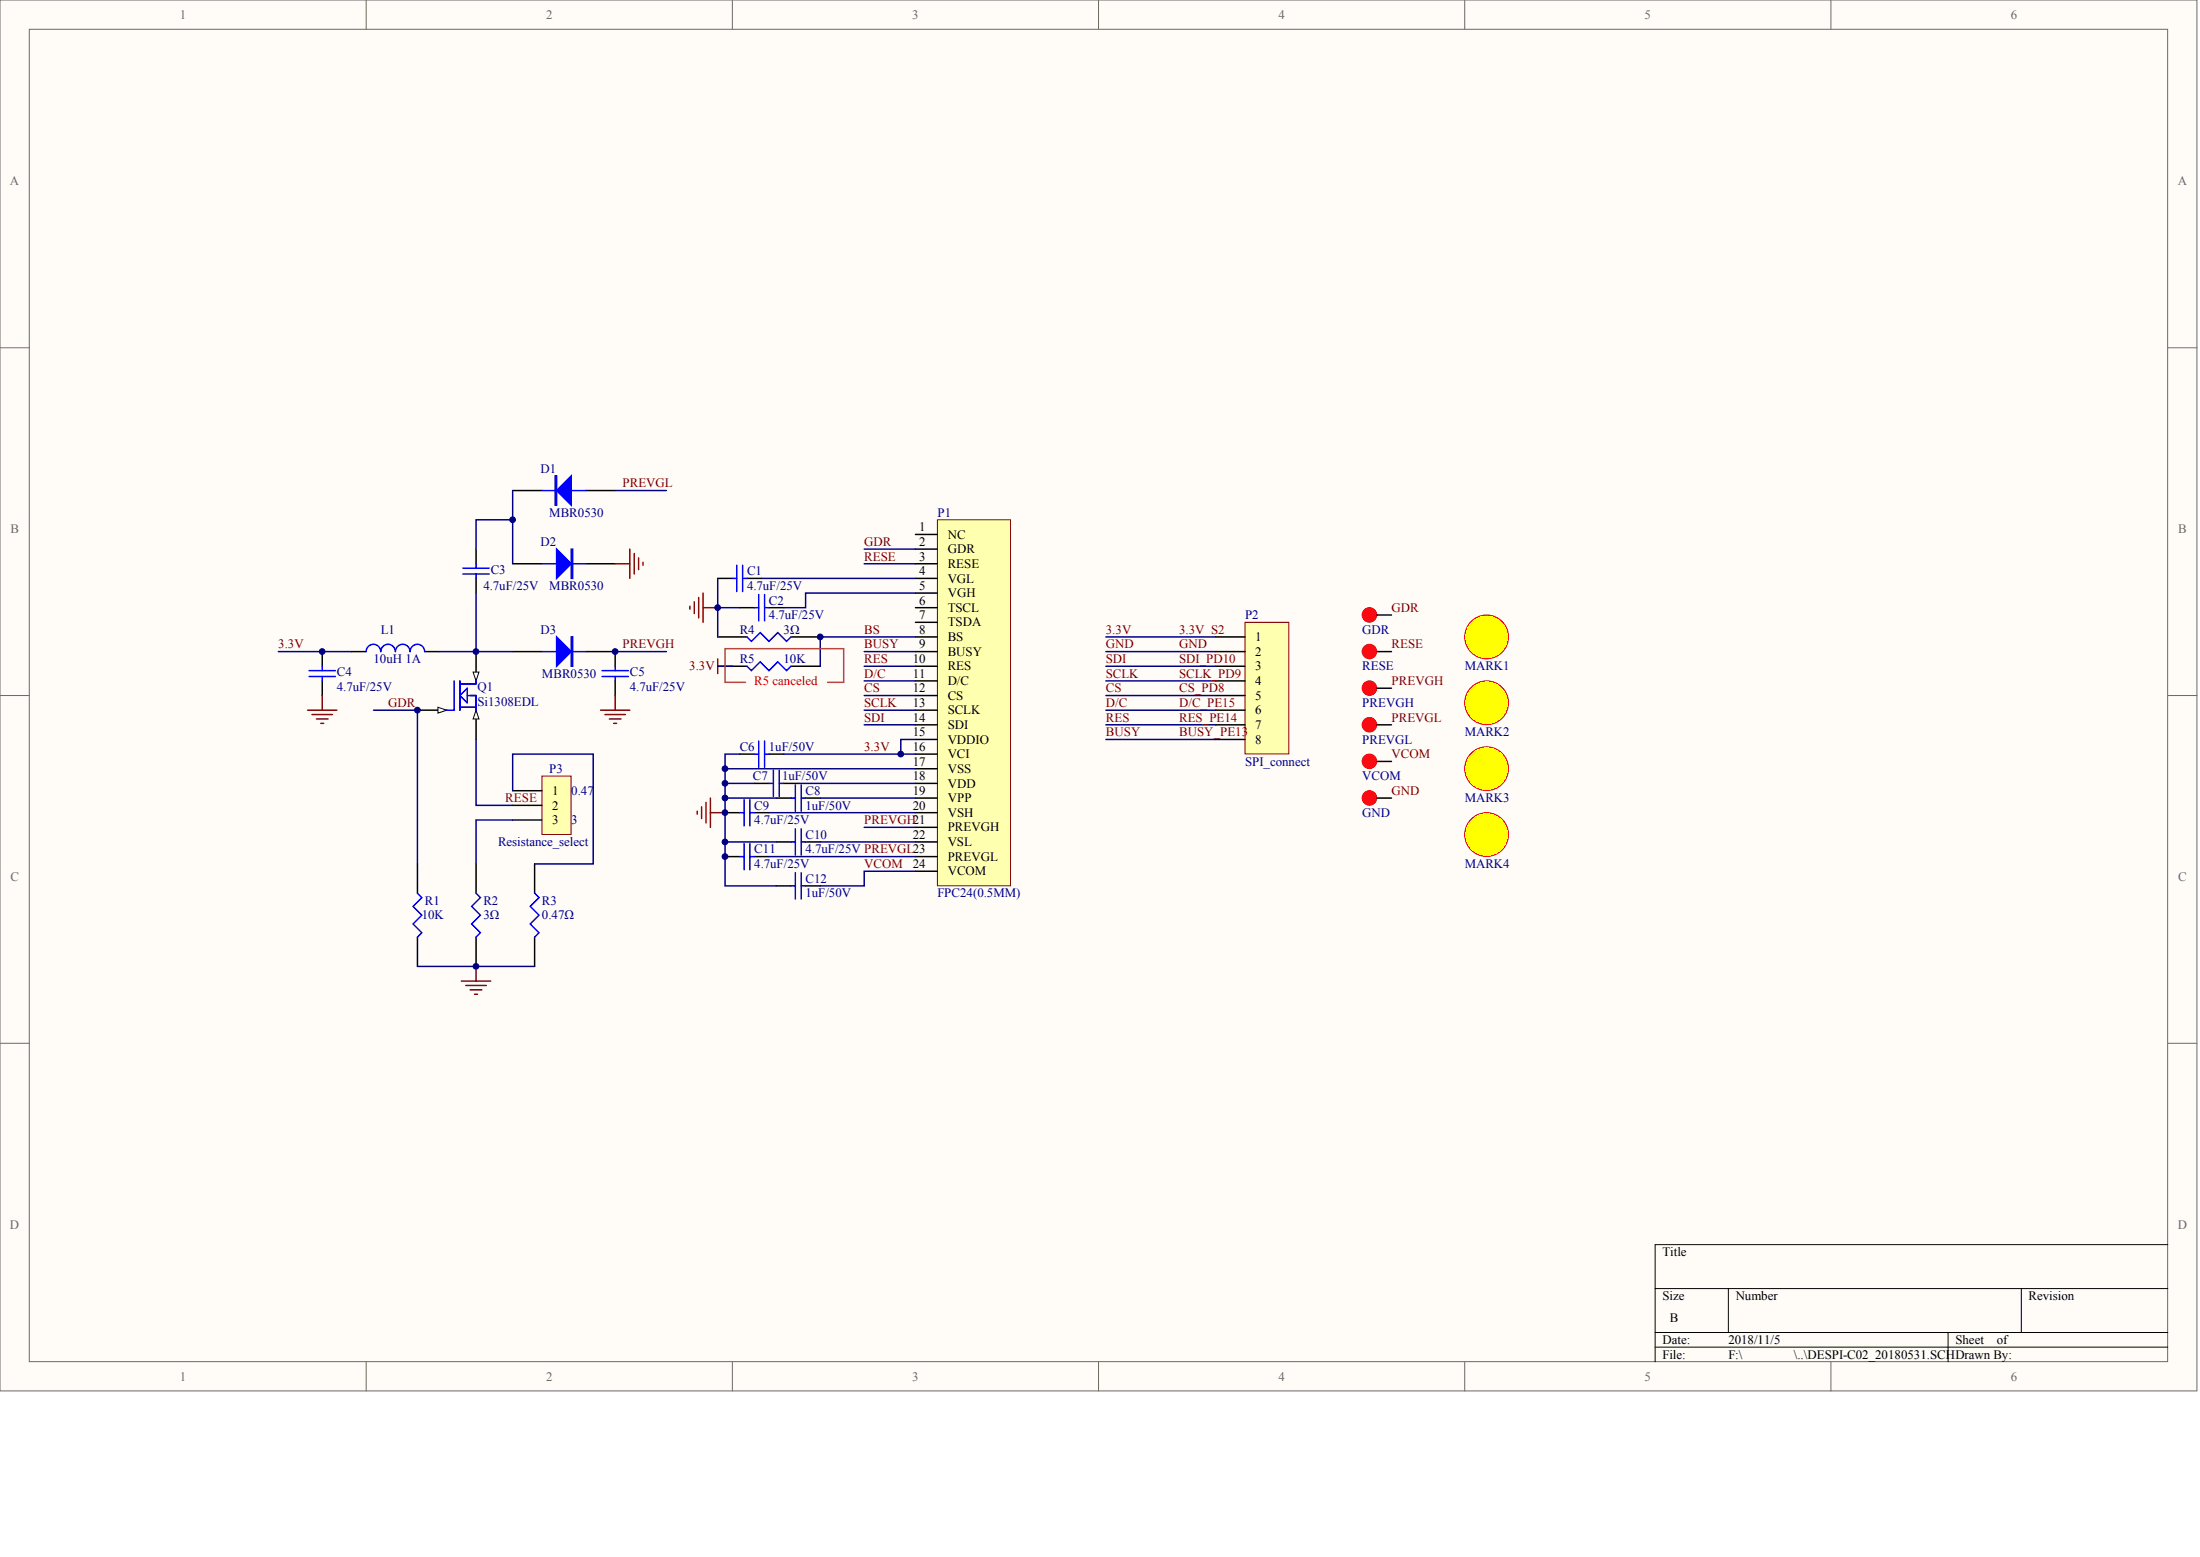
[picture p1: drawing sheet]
<svg xmlns="http://www.w3.org/2000/svg" width="840mm" height="594mm" viewBox="0 0 840 594" stroke-linecap="round" stroke-linejoin="round" font-family="sans-serif">
<g fill="#fffcf8" stroke="#696969" stroke-width=".38">
<path d="M0 0h838.4v530.7h-838.4z"/>
<path d="M11.2 11.2h816.1v508.3h-816.1z"/>
</g>
<g fill="none" stroke="#696969" stroke-width=".38">
<path d="M139.7 0v11.2M279.5 0v11.2M419.2 0v11.2M559 0v11.2M698.7 0v11.2M0 132.7h11.2M827.3 132.7h11.2M0 265.4h11.2M827.3 265.4h11.2M0 398.1h11.2M827.3 398.1h11.2M139.7 519.6v11.2"/>
<path d="M279.5 519.6v11.2M419.2 519.6v11.2M559 519.6v11.2M698.7 519.6v11.2"/>
</g>
<path d="M827.3 474.9h-195.6v44.7M631.7 491.7h195.6M659.6 491.7v16.7M771.4 491.7v16.7M631.7 508.4h195.6M631.7 514h195.6M743.5 508.4v11.2" fill="none" stroke="#000" stroke-width=".38"/>
<g fill="none" stroke="#000" stroke-width=".56">
<path d="M181.7 209.5v5.6M181.7 220.7v5.6M273.9 220.7h5.6M282.3 231.9h5.6M285.1 220.7h5.6M293.5 231.9h5.6M123 248.6v5.6M123 259.8v5.6M234.8 248.6v5.6M234.8 259.8v5.6M282.3 287.7h5.6M293.5 287.7h5.6"/>
<path d="M276.7 310.1h5.6M287.9 310.1h5.6M296.3 304.5h5.6M307.4 304.5h5.6M276.7 326.8h5.6M287.9 326.8h5.6M296.3 321.3h5.6M296.3 338h5.6M307.4 321.3h5.6M307.4 338h5.6"/>
</g>
<g fill="none" stroke="#00f" stroke-width=".56">
<path d="M176.6 216.8h10.1M176.6 219h10.1M181.7 215.1v1.7M181.7 219v1.7M281.2 215.7v10M283.4 215.7v10M279.5 220.7h1.7M283.4 220.7h1.7M287.9 231.9h1.7M289.6 226.8v10.1M291.8 231.9h1.7M291.8 226.8v10.1"/>
<path d="M117.9 255.9h10.1M117.9 258.1h10.1M123 254.2v1.7M123 258.1v1.7M229.7 255.9h10.1M229.7 258.1h10.1M234.8 254.2v1.7M234.8 258.1v1.7M287.9 287.7h1.7M289.6 282.7v10.1M291.8 282.7v10.1M291.8 287.7h1.7"/>
<path d="M303.5 299.5v10M305.8 299.5v10M282.3 310.1h1.7M284 305.1v10M286.2 310.1h1.7M286.2 305.1v10M301.9 304.5h1.6M303.5 316.2v10.1M305.8 304.5h1.6M305.8 316.2v10.1M282.3 326.8h1.7M284 321.8v10.1"/>
<path d="M286.2 321.8v10.1M286.2 326.8h1.7M301.9 321.3h1.6M301.9 338h1.6M303.5 333v10M305.8 333v10M305.8 321.3h1.6M305.8 338h1.6"/>
</g>
<path d="M263.3 231.3v1.1M265 229.6v4.5M266.6 228v7.8M268.3 226.3v11.1M268.3 231.9h5.6" fill="none" stroke="#800000" stroke-width=".56"/>
<path d="M357.8 198.3h27.9v139.7h-27.9z" fill="#ffffb0" stroke="#800000" stroke-width=".38"/>
<g fill="none" stroke="#000" stroke-width=".56">
<path d="M349.4 215.1h8.4M349.4 209.5h8.4M349.4 203.9h8.4M349.4 237.4h8.4M349.4 231.9h8.4M349.4 226.3h8.4M349.4 220.7h8.4M195.6 248.6h11.2M223.6 248.6h11.2M349.4 259.8h8.4M349.4 254.2h8.4M349.4 248.6h8.4"/>
<path d="M349.4 243h8.4M159.3 271h11.2M349.4 276.6h8.4M349.4 271h8.4M349.4 265.4h8.4M349.4 298.9h8.4M349.4 293.3h8.4M349.4 287.7h8.4M349.4 282.1h8.4M349.4 315.7h8.4M349.4 310.1h8.4M349.4 304.5h8.4"/>
<path d="M349.4 332.4h8.4M349.4 326.8h8.4M349.4 321.3h8.4"/>
</g>
<path d="M329.8 209.5h19.6M329.8 215.1h19.6M273.9 220.7v11.2h8.4M329.8 315.7h19.6M276.7 321.3h19.6" fill="none" stroke="#000080" stroke-width=".56"/>
<path d="M266.1 309.5v1.1M267.8 307.8v4.5M269.4 306.2v7.8M271.1 304.5v11.2M271.1 310.1h5.6" fill="none" stroke="#800000" stroke-width=".56"/>
<path d="M206.8 248.6h16.8" fill="none" stroke="#00f" stroke-width=".56"/>
<g fill="#00f" stroke="#00f" stroke-width=".56">
<path d="M212.4 243l5.6 5.6-5.6 5.6z"/>
<path d="M218 243h.6v11.2h-.6z" fill-rule="evenodd"/>
</g>
<path d="M167.1 269.9l3.4 1.1-3.4 1.1z" fill="#fffcf8" stroke="#000" stroke-width=".38"/>
<path d="M181.7 248.6v11.2" fill="none" stroke="#000" stroke-width=".56"/>
<path d="M180.6 256.4h2.2l-1.1 3.4z" fill="#fffcf8" stroke="#000" stroke-width=".38"/>
<path d="M181.7 271v11.1" fill="none" stroke="#000" stroke-width=".56"/>
<path d="M181.7 271l1.1 3.3h-2.2z" fill="#fffcf8" stroke="#000" stroke-width=".38"/>
<g fill="none" stroke="#00f" stroke-width=".56">
<path d="M206.8 187.2h16.8M206.8 215.1h16.8M150.9 248.6a2.79 2.79 0 0 0-2.8-2.8 2.79 2.79 0 0 0-2.8 2.8 2.77 2.77 0 0 0-2.8-2.8 2.77 2.77 0 0 0-2.8 2.8M162.1 248.6a2.79 2.79 0 0 0-2.8-2.8 2.79 2.79 0 0 0-2.8 2.8 2.77 2.77 0 0 0-2.8-2.8 2.77 2.77 0 0 0-2.8 2.8M173.3 259.8v11.2h-2.8M175.5 259.8v11.2M181.7 259.8v1.1h-6.2M175.5 269.9h6.2M175.5 265.4l2.8-2.8v5.6zM178.3 265.4h3.4v5.6M293.5 298.9h1.7M295.2 293.9v10"/>
<path d="M297.4 298.9h1.7M297.4 293.9v10M159.3 340.8l1.7 1.7-3.4 3.3 3.4 3.4-3.4 3.3 3.4 3.4-1.7 1.7M181.7 340.8l1.7 1.7-3.4 3.3 3.4 3.4-3.4 3.3 3.4 3.4-1.7 1.7"/>
</g>
<g fill="none" stroke="#000080" stroke-width=".56">
<path d="M195.6 198.3h-13.9v11.2M195.6 187.2v27.9M234.8 187.2h19.5M181.7 226.3v22.3M290.7 220.7h58.7M349.4 226.3h-42v5.6h-8.3M106.2 248.6h28M167.7 248.6h27.9M142.5 271h16.8v58.6M304.7 298.9h44.7M293.5 310.1h55.9M313 304.5h36.4"/>
<path d="M293.5 326.8h55.9M313 321.3h36.4M349.4 332.4h-19.6v5.6h-16.8"/>
</g>
<path d="M195.6 187.2h11.2M223.6 187.2h11.2M195.6 215.1h11.2M223.6 215.1h11.2M134.2 248.6h5.5M162.1 248.6h5.6M287.9 298.9h5.6M299.1 298.9h5.6M159.3 329.6v11.2M181.7 329.6v11.2M159.3 357.6v11.1M181.7 357.6v11.1" fill="none" stroke="#000" stroke-width=".56"/>
<g fill="none" stroke="#800000" stroke-width=".56">
<path d="M234.8 215.1h5.6M240.4 209.5v11.2M242 211.2v7.8M243.7 212.9v4.4M245.4 214.5v1.2M117.4 271h11.2M119.1 272.6h7.8M120.7 274.3h4.5M122.4 276h1.1M123 265.4v5.6M229.2 271h11.2M230.9 272.6h7.8"/>
<path d="M232.5 274.3h4.5M234.2 276h1.1M234.8 265.4v5.6M176.1 374.3h11.2M177.8 376h7.8M179.4 377.7h4.5M181.1 379.4h1.1M181.7 368.7v5.6"/>
</g>
<g fill="#00f" stroke="#00f" stroke-width=".56">
<path d="M212.4 209.5l5.6 5.6-5.6 5.6z"/>
<path d="M212.4 187.2l5.6-5.6v11.2z"/>
<path d="M218 209.5h.6v11.2h-.6z" fill-rule="evenodd"/>
<path d="M211.9 181.6h.5v11.2h-.5z" fill-rule="evenodd"/>
</g>
<path d="M206.8 296.1h11.2v22.3h-11.2z" fill="#ffffb0" stroke="#800000" stroke-width=".38"/>
<path d="M195.6 301.7h11.2M195.6 307.3h11.2M195.6 312.9h11.2M204 329.6v11.2M204 357.6v11.1" fill="none" stroke="#000" stroke-width=".56"/>
<path d="M204 340.8l1.7 1.7-3.3 3.3 3.3 3.4-3.3 3.3 3.3 3.4-1.7 1.7" fill="none" stroke="#00f" stroke-width=".56"/>
<path d="M329.8 248.6h19.6M329.8 254.2h19.6M329.8 259.8h19.6M329.8 265.4h19.6M329.8 271h19.6M329.8 276.6h19.6M181.7 282.1v25.2h13.9M195.6 312.9h-13.9v16.7M195.6 301.7v-14h30.8v41.9h-22.4M159.3 368.7h44.7" fill="none" stroke="#000080" stroke-width=".56"/>
<path d="M475.1 237.4h16.8v50.3h-16.8z" fill="#ffffb0" stroke="#800000" stroke-width=".38"/>
<path d="M464 243h11.1M464 248.6h11.1M464 254.2h11.1M464 259.8h11.1M464 265.4h11.1M464 271h11.1M464 276.6h11.1M464 282.1h11.1" fill="none" stroke="#000" stroke-width=".56"/>
<path d="M422 243h42M422 248.6h42M422 254.2h42M422 259.8h42M422 265.4h42M422 271h42M422 276.6h42M422 282.1h42" fill="none" stroke="#000080" stroke-width=".56"/>
<g fill="#ff0" stroke="#f00" stroke-width=".38">
<circle cx="567.4" cy="243" r="8.4"/>
<circle cx="567.4" cy="268.2" r="8.4"/>
</g>
<g fill="#f00" stroke="#f00" stroke-width=".38">
<circle cx="522.6" cy="234.6" r="2.77"/>
<circle cx="522.6" cy="248.6" r="2.77"/>
<circle cx="522.6" cy="262.6" r="2.77"/>
<circle cx="522.6" cy="276.5" r="2.77"/>
<circle cx="522.6" cy="290.5" r="2.77"/>
<circle cx="522.6" cy="304.5" r="2.77"/>
</g>
<path d="M525.5 234.7h5.5M273.9 254.2h11.2M273.9 243h11.2M301.9 254.2h11.1M301.9 243h11.1M525.5 248.6h5.5M525.5 262.6h5.5M525.5 276.6h5.5M525.5 290.5h5.5M525.5 304.5h5.5" fill="none" stroke="#000" stroke-width=".56"/>
<path d="M285.1 254.2l1.7 1.7 3.3-3.4 3.4 3.4 3.3-3.4 3.4 3.4 1.7-1.7M285.1 243l1.7 1.7 3.3-3.3 3.4 3.3 3.3-3.3 3.4 3.3 1.7-1.7" fill="none" stroke="#00f" stroke-width=".56"/>
<path d="M273.9 251.4v5.6M273.9 254.2h5.6" fill="none" stroke="#800000" stroke-width=".56"/>
<path d="M273.9 231.9v11.1M234.8 248.6h19.5M273.9 254.2h5.6M349.4 243h-36.4v11.2M276.7 293.3h72.7M276.7 298.9h11.2M282.3 287.7h-5.6v50.3h19.6M343.8 287.7h5.6M349.4 282.1h-5.6v5.6h-44.7M276.7 304.5h19.6" fill="none" stroke="#000080" stroke-width=".56"/>
<g fill="#ff0" stroke="#f00" stroke-width=".38">
<circle cx="567.4" cy="293.3" r="8.4"/>
<circle cx="567.4" cy="318.4" r="8.4"/>
</g>
<path d="M284.5 260.4h-7.8v-12.9h45.3v12.9h-6.2" fill="none" stroke="#da2467" stroke-width=".56"/>
<g fill="#000080" stroke="#000080" stroke-width=".38">
<circle cx="123" cy="248.6" r="1.09"/>
<circle cx="159.3" cy="270.9" r="1.09"/>
<circle cx="181.6" cy="368.7" r="1.09"/>
<circle cx="181.6" cy="248.6" r="1.09"/>
<circle cx="195.6" cy="198.3" r="1.09"/>
<circle cx="234.8" cy="248.6" r="1.09"/>
<circle cx="273.9" cy="231.8" r="1.09"/>
<circle cx="276.7" cy="326.8" r="1.09"/>
<circle cx="276.7" cy="321.2" r="1.09"/>
<circle cx="276.7" cy="310.1" r="1.09"/>
<circle cx="276.7" cy="304.5" r="1.09"/>
<circle cx="276.7" cy="298.9" r="1.09"/>
<circle cx="276.7" cy="293.3" r="1.09"/>
<circle cx="313" cy="243" r="1.09"/>
<circle cx="343.8" cy="287.7" r="1.09"/>
</g>
<g font-size="4.9" fill="#696969">
<text x="68.6" y="7.2">1</text>
<text x="208.4" y="7.2">2</text>
<text x="348.1" y="7.2">3</text>
<text x="487.9" y="7.2">4</text>
<text x="627.6" y="7.2">5</text>
<text x="767.4" y="7.2">6</text>
<text x="3.8" y="70.7">A</text>
<text x="831.1" y="70.7">A</text>
<text x="4" y="203.4">B</text>
<text x="831.3" y="203.4">B</text>
<text x="4" y="336.1">C</text>
<text x="831.3" y="336.1">C</text>
<text x="3.8" y="468.8">D</text>
<text x="831.1" y="468.8">D</text>
<text x="68.6" y="526.8">1</text>
<text x="208.4" y="526.8">2</text>
<text x="348.1" y="526.8">3</text>
<text x="487.9" y="526.8">4</text>
<text x="627.6" y="526.8">5</text>
<text x="767.4" y="526.8">6</text>
</g>
<g font-size="4.9" fill="#000080">
<text x="206.3" y="180.4">D1</text>
<text x="209.6" y="197.1">MBR0530</text>
<text x="357.8" y="197.1">P1</text>
<text x="206.3" y="208.3">D2</text>
<text x="187.3" y="218.9">C3</text>
<text x="285.1" y="219.5">C1</text>
<text x="184.5" y="225.1">4.7uF/25V</text>
<text x="209.6" y="225.1">MBR0530</text>
<text x="285.1" y="225.1">4.7uF/25V</text>
<text x="293.5" y="230.7">C2</text>
<text x="293.5" y="236.2">4.7uF/25V</text>
<text x="475.1" y="236.2">P2</text>
<text x="145.3" y="241.8">L1</text>
<text x="206.3" y="241.8">D3</text>
<text x="282.3" y="241.8">R4</text>
<text x="299.1" y="241.8">3Ω</text>
<text x="519.9" y="241.8">GDR</text>
<text x="142.5" y="253">10uH 1A</text>
<text x="282.3" y="253">R5</text>
<text x="299.1" y="253">10K</text>
<text x="519.9" y="255.8">RESE</text>
<text x="559" y="255.8">MARK1</text>
<text x="128.6" y="258">C4</text>
<text x="128.6" y="263.6">4.7uF/25V</text>
<text x="182.2" y="263.6">Q1</text>
<text x="206.8" y="258.6">MBR0530</text>
<text x="240.4" y="258">C5</text>
<text x="240.4" y="263.6">4.7uF/25V</text>
<text x="182.2" y="269.2">Si1308EDL</text>
<text x="519.9" y="269.8">PREVGH</text>
<text x="559" y="280.9">MARK2</text>
<text x="282.3" y="286.5">C6</text>
<text x="293.5" y="286.5">1uF/50V</text>
<text x="519.9" y="283.7">PREVGL</text>
<text x="475.1" y="292.1">SPI_connect</text>
<text x="209.6" y="294.9">P3</text>
<text x="287.3" y="297.7">C7</text>
<text x="298.5" y="297.7">1uF/50V</text>
<text x="519.9" y="297.7">VCOM</text>
<text x="218" y="303.3">0.47</text>
<text x="307.4" y="303.3">C8</text>
<text x="287.9" y="308.9">C9</text>
<text x="307.4" y="308.9">1uF/50V</text>
<text x="519.9" y="311.7">GND</text>
<text x="559" y="306.1">MARK3</text>
<text x="218" y="314.5">3</text>
<text x="287.9" y="314.5">4.7uF/25V</text>
<text x="190.1" y="322.8">Resistance_select</text>
<text x="307.4" y="320">C10</text>
<text x="287.9" y="325.6">C11</text>
<text x="307.4" y="325.6">4.7uF/25V PREVGL23</text>
<text x="287.9" y="331.2">4.7uF/25V</text>
<text x="559" y="331.2">MARK4</text>
<text x="307.4" y="336.8">C12</text>
<text x="162.1" y="345.2">R1</text>
<text x="184.5" y="345.2">R2</text>
<text x="206.8" y="345.2">R3</text>
<text x="307.4" y="342.4">1uF/50V</text>
<text x="357.8" y="342.4">FPC24(0.5MM)</text>
<text x="161" y="350.8">10K</text>
<text x="184.5" y="350.8">3Ω</text>
<text x="206.8" y="350.8">0.47Ω</text>
</g>
<g font-size="4.9" fill="#800000">
<text x="237.6" y="186">PREVGL</text>
<text x="329.8" y="208.3">GDR</text>
<text x="329.8" y="213.9">RESE</text>
<text x="531" y="233.5">GDR</text>
<text x="329.8" y="241.8">BS</text>
<text x="422" y="241.8">3.3V</text>
<text x="450" y="241.8">3.3V_S2</text>
<text x="106.2" y="247.4">3.3V</text>
<text x="237.6" y="247.4">PREVGH</text>
<text x="329.8" y="247.4">BUSY</text>
<text x="422" y="247.4">GND</text>
<text x="450" y="247.4">GND</text>
<text x="531" y="247.4">RESE</text>
<text x="263.1" y="255.8">3.3V</text>
<text x="329.8" y="253">RES</text>
<text x="422" y="253">SDI</text>
<text x="450" y="253">SDI_PD10</text>
<text x="329.8" y="258.6">D/C</text>
<text x="422" y="258.6">SCLK</text>
<text x="450" y="258.6">SCLK_PD9</text>
<text x="531" y="261.4">PREVGH</text>
<text x="148.1" y="269.8">GDR</text>
<text x="329.8" y="264.2">CS</text>
<text x="329.8" y="269.8">SCLK</text>
<text x="422" y="264.2">CS</text>
<text x="422" y="269.8">D/C</text>
<text x="450" y="264.2">CS_PD8</text>
<text x="450" y="269.8">D/C_PE15</text>
<text x="329.8" y="275.4">SDI</text>
<text x="422" y="275.4">RES</text>
<text x="450" y="275.4">RES_PE14</text>
<text x="531" y="275.4">PREVGL</text>
<text x="422" y="280.9">BUSY</text>
<text x="450" y="280.9">BUSY_PE13</text>
<text x="329.8" y="286.5">3.3V</text>
<text x="531" y="289.3">VCOM</text>
<text x="531" y="303.3">GND</text>
<text x="192.9" y="306.1">RESE</text>
<text x="329.8" y="314.5">PREVGH21</text>
<text x="329.8" y="331.2">VCOM</text>
</g>
<g font-size="4.9">
<text x="350.8" y="202.7">1</text>
<text x="350.8" y="208.3">2</text>
<text x="361.7" y="205.5">NC</text>
<text x="350.8" y="213.9">3</text>
<text x="361.7" y="211.1">GDR</text>
<text x="350.8" y="219.5">4</text>
<text x="361.7" y="216.7">RESE</text>
<text x="350.8" y="225.1">5</text>
<text x="361.7" y="227.9">VGH</text>
<text x="361.7" y="222.3">VGL</text>
<text x="350.8" y="230.7">6</text>
<text x="361.7" y="233.5">TSCL</text>
<text x="350.8" y="236.2">7</text>
<text x="361.7" y="239">TSDA</text>
<text x="350.8" y="241.8">8</text>
<text x="361.7" y="244.6">BS</text>
<text x="479.1" y="244.6">1</text>
<text x="350.8" y="247.4">9</text>
<text x="361.7" y="250.2">BUSY</text>
<text x="479.1" y="250.2">2</text>
<text x="348.4" y="253">10</text>
<text x="361.7" y="255.8">RES</text>
<text x="479.1" y="255.8">3</text>
<text x="348.4" y="258.6">11</text>
<text x="361.7" y="261.4">D/C</text>
<text x="479.1" y="261.4">4</text>
<text x="348.4" y="269.8">13</text>
<text x="348.4" y="264.2">12</text>
<text x="361.7" y="267">CS</text>
<text x="479.1" y="267">5</text>
<text x="348.4" y="275.4">14</text>
<text x="361.7" y="272.6">SCLK</text>
<text x="479.1" y="272.6">6</text>
<text x="348.4" y="280.9">15</text>
<text x="361.7" y="278.1">SDI</text>
<text x="479.1" y="278.1">7</text>
<text x="348.4" y="286.5">16</text>
<text x="361.7" y="283.7">VDDIO</text>
<text x="479.1" y="283.7">8</text>
<text x="348.4" y="292.1">17</text>
<text x="361.7" y="289.3">VCI</text>
<text x="348.4" y="297.7">18</text>
<text x="361.7" y="294.9">VSS</text>
<text x="210.7" y="303.3">1</text>
<text x="348.4" y="303.3">19</text>
<text x="361.7" y="300.5">VDD</text>
<text x="210.7" y="308.9">2</text>
<text x="348.4" y="308.9">20</text>
<text x="361.7" y="311.7">VSH</text>
<text x="361.7" y="306.1">VPP</text>
<text x="210.7" y="314.5">3</text>
<text x="361.7" y="317.3">PREVGH</text>
<text x="348.4" y="320">22</text>
<text x="361.7" y="322.8">VSL</text>
<text x="361.7" y="328.4">PREVGL</text>
<text x="348.4" y="331.2">24</text>
<text x="361.7" y="334">VCOM</text>
<text x="634.5" y="479.3">Title</text>
<text x="634.5" y="496">Size</text>
<text x="662.4" y="496">Number</text>
<text x="774.2" y="496">Revision</text>
<text x="637.3" y="504.4">B</text>
<text x="634.5" y="512.8">Date:</text>
<text x="659.6" y="512.8">2018/11/5</text>
<text x="746.3" y="512.8">Sheet</text>
<text x="762.1" y="512.8">of</text>
<text x="634.5" y="518.4">File:</text>
<text x="659.6" y="518.4">F:\</text>
<text x="684.6" y="518.4">\..\DESPI-C02_20180531.SCHDrawn By:</text>
</g>
<text font-size="4.9" fill="#f00" x="287.9" y="261.4">R5 canceled</text>
</svg>
